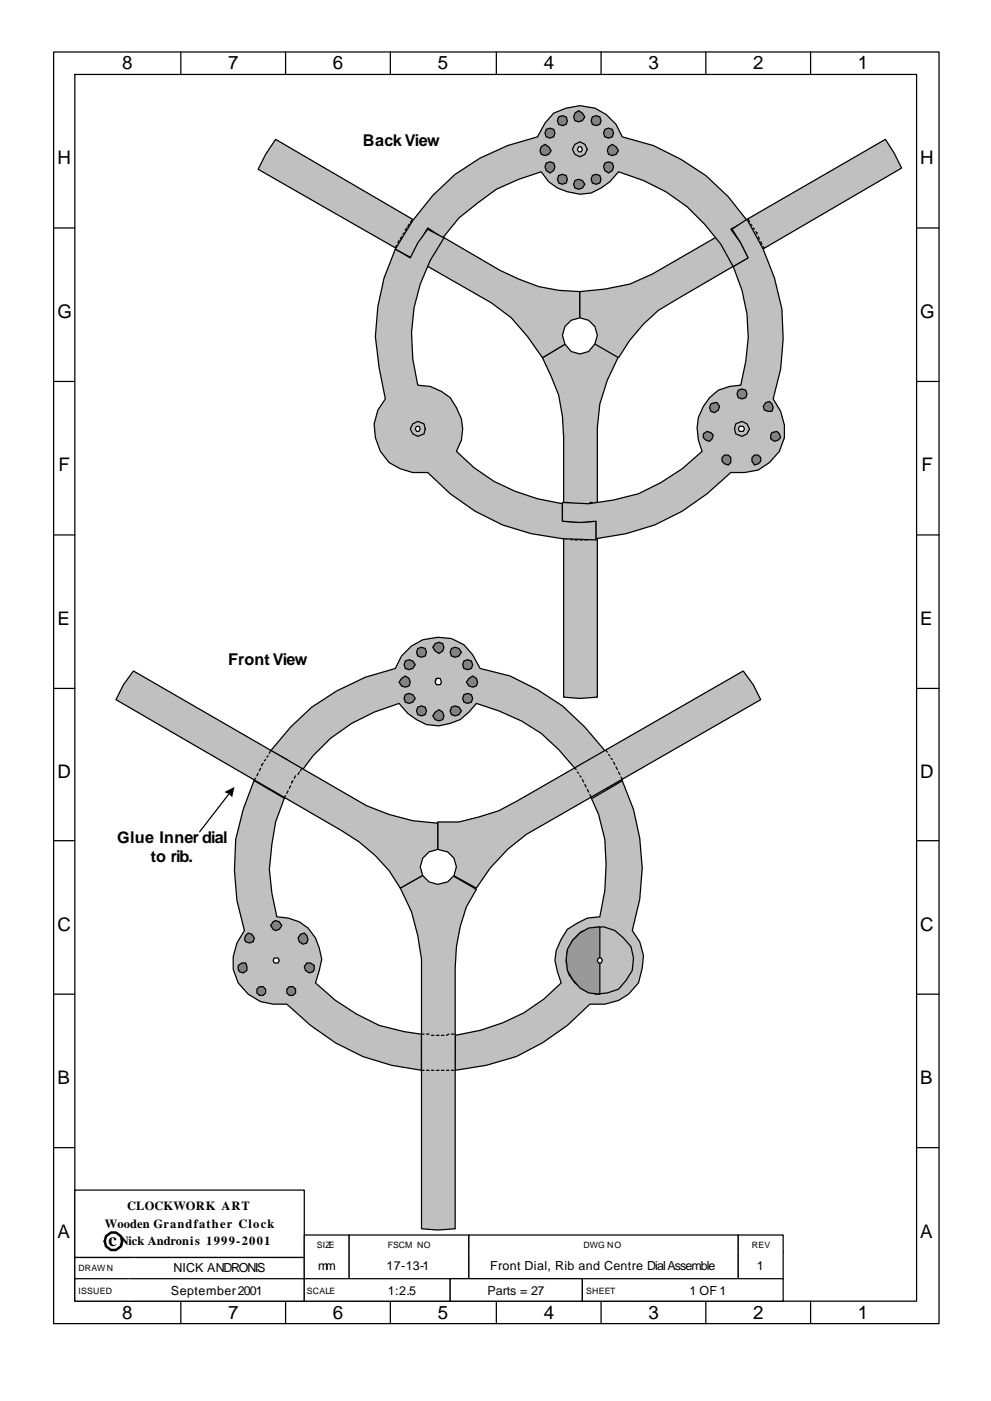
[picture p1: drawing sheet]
<svg xmlns="http://www.w3.org/2000/svg" width="210mm" height="297mm" viewBox="0 0 210 297" stroke-linecap="round" stroke-linejoin="round" font-family="sans-serif">
<path d="M61.6 154.2l4.5-4.3 5.3-3.4 6.1-2.9 6.4-1.9a9.6 9.6 0 0 1 14.5-5l1.9 2.1 1.6 2.9 6.3 1.6 5.8 2.9 5.3 3.5 4.8 4.5 4.5 5.3 3.4 6-3.1 1.9-3.8-6.4-3.1 1.9-3.5-4-3.7-3.4-4.2-2.7-4.8-2.1-4.7-1.6-1.6 1.9-1.9 1.6-2.1 .8-2.4 .5-2.6-.3-2.1-1-1.9-1.3-1.8-2.2a35.6 35.6 0 0 0-24.1 20.1l-3.5-1.8 1.6-3.2 2.2-3.2-3.5-1.8z" fill-rule="evenodd" fill="#c0c0c0" stroke="#000" stroke-width=".26"/>
<path d="M92.6 143.8h.5l.3 .6-.3 .5h-.5l-.3-.5z" fill-rule="evenodd" fill="#969696" stroke="#000" stroke-width=".26"/>
<path d="M128.3 159.2l-3.2 2.1M60.9 161l3.1 2.2" fill="none" stroke="#000" stroke-width=".26"/>
<g fill="#808080" stroke="#000" stroke-width=".26">
<path d="M92.3 136.4l.8-.2 .8 .2 .3 .8-.3 .8-.8 .6-.8-.6-.5-.8z" fill-rule="evenodd"/>
<path d="M95.8 137.5l.8-.3 .8 .3 .5 .8-.5 .8-.8 .2-.8-.2-.3-.8z" fill-rule="evenodd"/>
<path d="M95.8 149.9l.8-.2 .8 .2 .5 .8-.5 .8-.8 .3-.8-.3-.3-.8z" fill-rule="evenodd"/>
<path d="M92.3 151l.8-.5 .8 .5 .3 .8-.3 .8-.8 .2-.8-.2-.5-.8z" fill-rule="evenodd"/>
<path d="M86 147.3l.8-.3 .8 .3 .5 .8-.5 .8-.8 .2-.8-.2-.3-.8z" fill-rule="evenodd"/>
<circle cx="99.2" cy="141" r="1.09"/>
<circle cx="99.2" cy="148.1" r="1.09"/>
<circle cx="89.5" cy="150.8" r="1.09"/>
</g>
<path d="M92.6 143.8h.8l.3 .8-.3 .6h-.8l-.3-.6z" fill-rule="evenodd" fill="#fff" stroke="#000" stroke-width=".26"/>
<g fill="#808080" stroke="#000" stroke-width=".26">
<path d="M86 140.1l.8-.2 .8 .2 .5 .8-.5 .8-.8 .3-.8-.3-.3-.8z" fill-rule="evenodd"/>
<path d="M85.2 143.8l.8-.5 .8 .5 .2 .8-.2 .8-.8 .3-.8-.3-.5-.8z" fill-rule="evenodd"/>
<path d="M99.5 143.8l.8-.5 .8 .5 .2 .8-.2 .8-.8 .3-.8-.3-.5-.8z" fill-rule="evenodd"/>
<circle cx="89.5" cy="138.3" r="1.09"/>
</g>
<g fill="#c0c0c0" stroke="#000" stroke-width=".26">
<path d="M122 163.2l3.1-1.9 2.2 2.9 1.6 3.2 3.1-1.9a43.3 43.3 0 0 1 2.1 31.8l1.6 2.4 .8 2.9-.2 2.6-.8 3.2a10.1 10.1 0 0 1-10.4 4.5l-4.7 4.5-5.3 3.7-5.6 2.9-6.3 1.9-6.6 1-7.2 .3v-4l3.7 .3 3.5-.3v-3.7a38.7 38.7 0 0 0 18.8-7.7l3.7-3.4-.8-2.4-.6-2.4 .3-2.1 1.1-2.4 1.3-2.1 2.1-1.3 2.1-1.1 2.7-.2 1-5.6 .3-5.5a32 32 0 0 0-6.6-20.1z" fill-rule="evenodd"/>
<path d="M121.4 199.4l1.9-1.8 2.4-.8 2.4-.3 2.3 .8 1.9 1.6 1.6 1.8 .5 2.4-.3 2.7-1.3 2.1-1.6 1.8-2.3 .8-2.4 .3a7.3 7.3 0 0 1-6.1-9.3z" fill-rule="evenodd"/>
</g>
<path d="M121.4 199.4l1.6-1.6 1.9-1 2.4-.3v14.3l-2.4-.3-1.9-1-1.6-1.9a7 7 0 0 1 0-8.2z" fill-rule="evenodd" fill="#969696" stroke="#000" stroke-width=".26"/>
<path d="M127 203.1h.5l.3 .5-.3 .6h-.5l-.3-.6z" fill-rule="evenodd" fill="#fff" stroke="#000" stroke-width=".26"/>
<path d="M128.9 167.4l-3.2 1.8M96.6 223.2v3.7" fill="none" stroke="#000" stroke-width=".26"/>
<path d="M57.4 159.2l3.5 1.8-2.2 3.2-1.6 3.2 3.2 1.8-1.8 5.1-.8 4.7-.6 5.3 .6 5.1 1 5a8.7 8.7 0 0 1 9 6.6l.6 2.4-1.4 5 4.3 3.7 4.5 2.9 4.7 2.4 5.3 1.3 5.3 .8 5.6-.2v3.9h-7.2v3.7a42 42 0 0 1-23.5-9.5l-5-4.5h-3a9 9 0 0 1-7.6-13l1.6-2.6-1.6-6.4-.6-6.3 .3-6.6 1.6-6.4 2.4-6.3z" fill-rule="evenodd" fill="#c0c0c0" stroke="#000" stroke-width=".26"/>
<path d="M54 165.5l3.1 1.9M89.4 219.5v3.7" fill="none" stroke="#000" stroke-width=".26"/>
<path d="M58.2 203.1h.8l.3 .5-.3 .6h-.8l-.3-.6z" fill-rule="evenodd" fill="#fff" stroke="#000" stroke-width=".26"/>
<g fill="#808080" stroke="#000" stroke-width=".26">
<path d="M63.8 198.1l.8-.3 .5 .5 .3 .8-.3 .8-.8 .3-.8-.5-.3-.8z" fill-rule="evenodd"/>
<path d="M65.1 204.2h.8l.8 .5v.8l-.3 .5-.8 .3-.8-.5-.2-.8z" fill-rule="evenodd"/>
<path d="M52.1 198.3l.6-.5 .7 .3 .6 .8-.3 .8-.8 .2-.8-.2-.2-.6z" fill-rule="evenodd"/>
<path d="M50.5 204.7l.8-.5h.8l.3 .8v.8l-.8 .5-.8-.3-.3-.5z" fill-rule="evenodd"/>
<path d="M57.9 195.4l.6-.2 .8 .2 .5 .8-.5 .8-.8 .3-.6-.3-.5-.8z" fill-rule="evenodd"/>
<circle cx="61.8" cy="210.1" r="1.01"/>
<circle cx="55.4" cy="210.1" r="1.01"/>
</g>
<path d="M84.9 188.3l8-4.5 8.2 4.8-2.1 3.7-1.4 4.2-.8 4.2-.2 4.5v55.3l-3.7 .3-3.5-.3v-57.1l-.8-5.1-1.3-5z" fill-rule="evenodd" fill="#c0c0c0" stroke="#000" stroke-width=".26"/>
<g fill="none" stroke="#000" stroke-width=".26">
<path d="M89.4 219.3h.6M90.5 219.3h.5M91.5 219.5h.6M92.6 219.5h.5M93.7 219.5h.5M95.2 219.3l-.5 .2M95.8 219.3h.5M89.4 226.9h.6M90.5 226.9h.5M91.5 226.9h.6M92.6 226.9h.5M93.7 226.9h.5"/>
<path d="M94.7 226.9h.5M95.8 226.9h.5"/>
</g>
<path d="M92.9 174.3h4.5l4.2-1.1 4.2-1.3 4-2.1 47.9-27.5 2.1 2.9 1.6 3.1-49.7 28.6-4 3.2-3.7 4-2.9 4.2-8.2-4.5z" fill-rule="evenodd" fill="#c0c0c0" stroke="#000" stroke-width=".26"/>
<g fill="none" stroke="#000" stroke-width=".26">
<path d="M128.6 159.2l.3 .3M129.1 160l.3 .2M122 162.9l.2 .3M122.5 163.7l.3 .3M123 164.5l.3 .2M123.6 165.3l.2 .5M124.1 166.3l.3 .6M124.6 167.4l.3 .5M125.1 168.5l.3 .5M129.6 160.8l.3 .2M130.2 161.6l.2 .5M130.7 162.6l.3 .6"/>
<path d="M131.2 163.7l.3 .5M131.8 164.7l.2 .6"/>
</g>
<path d="M28.3 142.3l49.5 28.5 4.7 1.9 5.1 1.3 5.3 .5v9.3l-8 4.5a31.8 31.8 0 0 0-12.4-12.2l-47.9-27.8 1.6-3.1z" fill-rule="evenodd" fill="#c0c0c0" stroke="#000" stroke-width=".26"/>
<g fill="none" stroke="#000" stroke-width=".26">
<path d="M57.4 159.2l-.3 .5M54.2 165l-.2 .3M54.8 164l-.3 .5M55.3 162.9l-.3 .5M55.8 161.8l-.2 .3v.3M56.4 161l-.3 .3M56.9 160.2l-.3 .3M60.6 168.7l-.3 .3M61.1 167.7l-.2 .5M61.6 166.6l-.2 .5M62.2 165.5l-.3 .3v.3M62.7 164.5l-.3 .5"/>
<path d="M63.5 163.7l-.3 .5M64 162.9l-.2 .5"/>
</g>
<path d="M194.5 243.3h4.7z" fill="#fff"/>
<g fill="none" stroke="#000" stroke-width=".26">
<path d="M11.4 11h187.8v269.6h-187.8zM15.9 15.8h178.6v260.1h-178.6zM38.4 11v4.8M60.6 11v4.8M82.8 11v4.8M105.3 11v4.8M127.5 11v4.8M149.8 11v4.8M172 11v4.8M11.4 48.3h4.5M194.5 48.3h4.7M11.4 80.9h4.5"/>
<path d="M194.5 80.9h4.7M11.4 113.4h4.5M194.5 113.4h4.7M11.4 146h4.5M194.5 146h4.7M11.4 178.2h4.5M48.7 168.2l-6.4 8.2M194.5 178.2h4.7M11.4 210.8h4.5M194.5 210.8h4.7M11.4 243.3h4.5M194.5 243.3h4.7"/>
<path d="M38.4 275.9v4.7M60.6 275.9v4.7M82.8 275.9v4.7M105.3 275.9v4.7M127.5 275.9v4.7M149.8 275.9v4.7M172 275.9v4.7"/>
</g>
<path d="M47.6 167.9l2.1-1-.5 2.3v-.2l-.8-.8z" fill-rule="evenodd" fill="#000"/>
<path d="M89.7 181.9a3.9 3.9 0 0 1 4.3-1.7 3.9 3.9 0 0 1 2.8 3.6l-.5 1.8a3.9 3.9 0 0 1-4.3 1.8 3.9 3.9 0 0 1-2.8-3.6z" fill-rule="evenodd" fill="#fff" stroke="#000" stroke-width=".26"/>
<path d="M115.1 75.8l7.9-4.7 8.2 4.5-2.3 5-1.6 5-.6 5.1v57.1l-3.7 .3-3.4-.3v-55l-.3-4.5-.8-4.5-1.6-4z" fill-rule="evenodd" fill="#c0c0c0" stroke="#000" stroke-width=".26"/>
<g fill="none" stroke="#000" stroke-width=".26">
<path d="M119.9 106.5h.5M119.9 114.2h.5M120.9 106.5l.5 .3M120.9 114.2l.5 .3M122 106.8h.5M122 114.5h.5M123 106.8h.6M123 114.5h.6M124.1 106.8h.5M124.1 114.5h.5M125.1 106.5h.6M125.1 114.2h.6"/>
<path d="M126.2 106.5h.5M126.2 114.2h.5"/>
</g>
<path d="M58.5 29.5l47.6 27.8 4 1.9 4.2 1.6 4.2 .8 4.5 .2v9.3l-7.9 4.7-3.2-4.5-3.4-3.9-4.3-3.2-49.4-28.3 1.6-3.2z" fill-rule="evenodd" fill="#c0c0c0" stroke="#000" stroke-width=".26"/>
<g fill="none" stroke="#000" stroke-width=".26">
<path d="M84.1 52l-.2 .6M84.7 51l-.3 .5M85.2 50.2l-.3 .5M85.7 49.4l-.2 .3M86.3 48.3l-.3 .6M86.8 47.5l-.3 .6M87.3 46.7l-.3 .6M90.8 56l-.3 .5M91.3 54.9l-.3 .6M91.8 53.9l-.3 .5M92.3 52.8l-.2 .3v.3M92.9 51.8l-.3 .5"/>
<path d="M93.7 51l-.3 .5M94.2 50.2l-.3 .2"/>
</g>
<path d="M123 61.8l5.3-.5 5.3-1.1 4.8-2.1 49.5-28.6 1.8 3 1.6 3.1-51.6 30.2-3.2 2.9-2.9 3.4-2.4 3.7-8.2-4.7z" fill-rule="evenodd" fill="#c0c0c0" stroke="#000" stroke-width=".26"/>
<g fill="none" stroke="#000" stroke-width=".26">
<path d="M152.1 50.2l.3 .5M152.7 51.2l.2 .3M153.2 52l.3 .3M153.7 52.8l.3 .3v.3M154.3 53.9l.2 .5M154.8 54.9l.2 .6M155.3 56l.3 .3M158.7 46.5l.3 .5M159.3 47.5l.2 .3M159.8 48.3l.3 .3M160.3 49.1l.3 .3v.3M160.9 50.2l.2 .5"/>
<path d="M161.4 51.2l.3 .6M161.9 52.3l.3 .3"/>
</g>
<path d="M119.9 69.2a3.7 3.7 0 0 1 5-1.3 3.7 3.7 0 0 1 1.3 5l-1.3 1.6-1.9 .6a4 4 0 0 1-3.1-5.9z" fill-rule="evenodd" fill="#fff" stroke="#000" stroke-width=".26"/>
<path d="M91.8 41.5a41.2 41.2 0 0 1 22.2-12.5l1.6-2.9 1.9-2.1 2.6-1.1a9.3 9.3 0 0 1 11.9 6.1l6.6 1.9 5.9 2.9 5.3 3.4 4.7 4.5 4 5-3.5 1.9 2.2 2.9 1.5 3.2-3.1 1.8a36.8 36.8 0 0 0-24.4-20.1l-1.8 2.1-1.9 1.4-2.1 1a11 11 0 0 1-9-2.4l-1.6-2.1-4.7 1.6-4.8 2.1-7.9 6.1-3.5 4.2-3.1-2.1-1.9 3.2-1.6 3.2-3.4-1.9 3.7-6.1z" fill-rule="evenodd" fill="#c0c0c0" stroke="#000" stroke-width=".26"/>
<path d="M122.8 31.1h.5l.3 .6-.3 .5h-.5l-.3-.5z" fill-rule="evenodd" fill="#fff" stroke="#000" stroke-width=".26"/>
<g fill="#808080" stroke="#000" stroke-width=".26">
<path d="M122 24l.8-.5 .8 .5 .5 .8-.5 .8-.8 .2-.8-.2-.3-.8z" fill-rule="evenodd"/>
<path d="M115.9 34.6l.8-.3 .8 .3 .2 .8-.2 .8-.8 .5-.8-.5-.3-.8z" fill-rule="evenodd"/>
<path d="M122 38.3l.8-.3 .8 .3 .5 .8-.5 .8-.8 .2-.8-.2-.3-.8z" fill-rule="evenodd"/>
<path d="M128.3 34.6l.8-.3 .8 .3 .3 .8-.3 .8-.8 .5-.8-.5-.2-.8z" fill-rule="evenodd"/>
<circle cx="119.3" cy="25.6" r="1.09"/>
<circle cx="116.7" cy="28.2" r="1.09"/>
<circle cx="119.3" cy="38" r="1.09"/>
<circle cx="126.4" cy="38" r="1.09"/>
</g>
<path d="M122 30.6l1-.5 1.1 .5 .5 1.1-.5 1-1.1 .5-1-.5-.6-1z" fill="none" stroke="#000" stroke-width=".26"/>
<g fill="#808080" stroke="#000" stroke-width=".26">
<path d="M129.1 31.1l.8-.5 .8 .5 .5 .8-.5 .8-.8 .3-.8-.3-.2-.8z" fill-rule="evenodd"/>
<path d="M114.8 31.1l.8-.5 .8 .5 .5 .8-.5 .8-.8 .3-.8-.3-.2-.8z" fill-rule="evenodd"/>
<circle cx="126.4" cy="25.6" r="1.09"/>
<circle cx="129.1" cy="28.2" r="1.09"/>
</g>
<path d="M83.9 52.8l3.1 1.9 1.6-3.2 2.2-2.9 3.4 1.8a36.2 36.2 0 0 0-5.6 31.3l2.7 .2 2.4 1.1 1.8 1.3 1.3 2.1a8.8 8.8 0 0 1 0 9.3 34.3 34.3 0 0 0 17.2 10l5.3 1.1v3.7l3.7 .3 3.5-.3v4a47 47 0 0 1-25.7-6.1l-5.3-3.7-4.7-4.5a9.5 9.5 0 0 1-10.1-4.6 9.5 9.5 0 0 1 1.1-11l-1.4-6.6-.8-6.7 .6-6.3 1.3-6.1z" fill-rule="evenodd" fill="#c0c0c0" stroke="#000" stroke-width=".26"/>
<path d="M88.4 90.4h.5l.3 .5-.3 .6h-.5l-.3-.6z" fill-rule="evenodd" fill="#fff" stroke="#000" stroke-width=".26"/>
<path d="M155.3 48.6l3.2-2.1 3.4 6.3 2.4 6.1 1.6 6.6 .3 6.4-.6 6.3-1.6 6.4a10 10 0 0 1 1.4 11.1l-2.2 2.4-2.3 1.6-2.9 .5h-3a44.8 44.8 0 0 1-28.5 14v-3.7l-3.5 .3-3.7-.3v-4l5.6 .3 5.3-.8 5.3-1.3 4.7-2.4 4.5-2.9 4.3-3.7a10 10 0 0 1 3.4-13l2.4-.8 2.4-.2a35.5 35.5 0 0 0 .2-20.1l-1.8-5.1 3.1-1.8-1.5-3.2z" fill-rule="evenodd" fill="#c0c0c0" stroke="#000" stroke-width=".26"/>
<path d="M156.9 90.4h.8l.3 .5-.3 .6h-.8l-.3-.6z" fill-rule="evenodd" fill="#fff" stroke="#000" stroke-width=".26"/>
<g fill="#808080" stroke="#000" stroke-width=".26">
<path d="M150.8 85.6l1.3-.2 .6 .8-.3 .8-.8 .5-.8-.3-.3-.8z" fill-rule="evenodd"/>
<path d="M149.2 92l.8-.5 .8 .2 .5 .6-.2 .7-.6 .6-.7-.3-.6-.5z" fill-rule="evenodd"/>
<path d="M153.2 97l.5-.5h.8l.5 .5v1.1l-.5 .5-.8-.3-.5-.5z" fill-rule="evenodd"/>
<path d="M162.5 85.4l.7-.3 .6 .5 .2 .8-.2 .8h-.8l-.8-.2-.3-.8z" fill-rule="evenodd"/>
<path d="M163.8 91.7l1-.2 .6 .5 .2 .8-.5 .5-.8 .3-.8-.6v-.7z" fill-rule="evenodd"/>
<path d="M159.5 97l.6-.5h.8l.5 .5v.8l-.5 .5-.8 .3-.6-.8z" fill-rule="evenodd"/>
<circle cx="157.5" cy="83.5" r="1.09"/>
</g>
<path d="M87.6 89.9l1-.6 1.4 .6 .2 1-.2 1.1-1.4 .5-1-.5-.6-1.1zM156.1 89.9l1.3-.6 1.1 .6 .5 1-.5 1.1-1.1 .5-1.3-.5-.3-1.1z" fill="none" stroke="#000" stroke-width=".26"/>
<path d="M15.9 252.3h48.7v14.3h-48.7z" fill-rule="evenodd" fill="#fff" stroke="#000" stroke-width=".26"/>
<path d="M64.6 261.8h9.5v3.8h-9.5z" fill-rule="evenodd" fill="#fff"/>
<path d="M64.6 265.6v-3.8h9.5v3.8" fill="none" stroke="#000" stroke-width=".26"/>
<path d="M74.1 261.8h25.4v3.8h-25.4z" fill-rule="evenodd" fill="#fff"/>
<path d="M74.1 265.6v-3.8h25.4v3.8" fill="none" stroke="#000" stroke-width=".26"/>
<path d="M99.5 261.8h57.1v3.8h-57.1z" fill-rule="evenodd" fill="#fff"/>
<path d="M99.5 265.6v-3.8h57.1v3.8" fill="none" stroke="#000" stroke-width=".26"/>
<path d="M156.6 261.8h9.6v3.8h-9.6z" fill-rule="evenodd" fill="#fff"/>
<path d="M156.6 265.6v-3.8h9.6v3.8" fill="none" stroke="#000" stroke-width=".26"/>
<path d="M15.9 266.6h12.7v4.5h-12.7z" fill-rule="evenodd" fill="#fff"/>
<path d="M28.6 266.6h-12.7v4.5h12.7" fill="none" stroke="#000" stroke-width=".26"/>
<path d="M28.6 266.6h36v4.5h-36z" fill-rule="evenodd" fill="#fff"/>
<path d="M28.6 266.6h36v4.5h-36" fill="none" stroke="#000" stroke-width=".26"/>
<path d="M64.6 265.6h9.5v5.5h-9.5z" fill-rule="evenodd" fill="#fff"/>
<path d="M64.6 265.6v5.5h9.5v-5.5" fill="none" stroke="#000" stroke-width=".26"/>
<path d="M74.1 265.6h25.4v5.5h-25.4z" fill-rule="evenodd" fill="#fff"/>
<path d="M74.1 265.6v5.5h25.4v-5.5" fill="none" stroke="#000" stroke-width=".26"/>
<path d="M99.5 265.6h57.1v5.5h-57.1z" fill-rule="evenodd" fill="#fff"/>
<path d="M99.5 265.6v5.5h57.1v-5.5" fill="none" stroke="#000" stroke-width=".26"/>
<path d="M156.6 265.6h9.6v5.5h-9.6z" fill-rule="evenodd" fill="#fff"/>
<path d="M156.6 265.6v5.5h9.6v-5.5" fill="none" stroke="#000" stroke-width=".26"/>
<path d="M15.9 271.1h11.6v4.8h-11.6z" fill-rule="evenodd" fill="#fff"/>
<path d="M27.5 271.1h-11.6v4.8h11.6" fill="none" stroke="#000" stroke-width=".26"/>
<path d="M27.5 271.1h37.1v4.8h-37.1z" fill-rule="evenodd" fill="#fff"/>
<path d="M27.5 271.1h37.1v4.8h-37.1" fill="none" stroke="#000" stroke-width=".26"/>
<path d="M64.6 271.1h10.5v4.8h-10.5z" fill-rule="evenodd" fill="#fff"/>
<path d="M75.1 271.1h-10.5v4.8h10.5" fill="none" stroke="#000" stroke-width=".26"/>
<path d="M75.1 271.1h20.4v4.8h-20.4z" fill-rule="evenodd" fill="#fff"/>
<path d="M75.1 271.1h20.4v4.8h-20.4" fill="none" stroke="#000" stroke-width=".26"/>
<path d="M95.5 271.1h28.1v4.8h-28.1z" fill-rule="evenodd" fill="#fff" stroke="#000" stroke-width=".26"/>
<path d="M123.6 271.1h10.5v4.8h-10.5z" fill-rule="evenodd" fill="#fff"/>
<path d="M134.1 271.1h-10.5v4.8h10.5" fill="none" stroke="#000" stroke-width=".26"/>
<path d="M134.1 271.1h32.1v4.8h-32.1z" fill-rule="evenodd" fill="#fff"/>
<path d="M134.1 271.1h32.1v4.8h-32.1" fill="none" stroke="#000" stroke-width=".26"/>
<circle cx="24.1" cy="263.1" r="1.89" fill="none" stroke="#000" stroke-width=".53"/>
<g font-size="4">
<text x="25.9" y="14.7">8</text>
<text x="48.4" y="14.7">7</text>
<text x="70.6" y="14.7">6</text>
<text x="92.9" y="14.7">5</text>
<text x="115.4" y="14.7">4</text>
<text x="137.6" y="14.7">3</text>
<text x="159.8" y="14.7">2</text>
<text x="182" y="14.7">1</text>
<text x="12.2" y="34.8">H</text>
<text x="195.3" y="34.8">H</text>
<text x="12.2" y="67.4">G</text>
<text x="195.3" y="67.4">G</text>
<text x="12.4" y="99.9">F</text>
<text x="195.5" y="99.9">F</text>
<text x="12.2" y="132.5">E</text>
<text x="195.3" y="132.5">E</text>
<text x="12.2" y="165">D</text>
<text x="195.3" y="165">D</text>
<text x="12.2" y="197.3">C</text>
<text x="195.3" y="197.3">C</text>
<text x="12.2" y="229.8">B</text>
<text x="195.3" y="229.8">B</text>
<text x="12.2" y="262.4">A</text>
<text x="195.3" y="262.4">A</text>
<text x="23" y="264.2">c</text>
<text x="25.9" y="279.6">8</text>
<text x="48.4" y="279.6">7</text>
<text x="70.6" y="279.6">6</text>
<text x="92.9" y="279.6">5</text>
<text x="115.4" y="279.6">4</text>
<text x="137.6" y="279.6">3</text>
<text x="159.8" y="279.6">2</text>
<text x="182" y="279.6">1</text>
</g>
<g font-size="3.4">
<text x="77" y="30.9">Back View</text>
<text x="48.4" y="140.9">Front View</text>
<text x="24.9" y="178.8">Glue Inner dial</text>
<text x="32" y="182.7">to rib.</text>
</g>
<g font-size="2.6">
<text x="27" y="256.6">CLOCKWORK ART</text>
<text x="22.2" y="260.3">Wooden Grandfather Clock</text>
<text x="25.4" y="264">Nick Andronis 1999-2001</text>
<text x="36.8" y="269.8">NICK ANDRONIS</text>
<text x="67.5" y="269.3">mm</text>
<text x="82" y="269.3">17-13-1</text>
<text x="104" y="269.3">Front Dial, Rib and Centre Dial Assemble</text>
<text x="160.6" y="269.3">1</text>
<text x="36.2" y="274.5">September 2001</text>
<text x="82.3" y="274.5">1:2.5</text>
<text x="103.5" y="274.5">Parts = 27</text>
<text x="146.3" y="274.5">1 OF 1</text>
</g>
<g font-size="1.9">
<text x="16.7" y="269.5">DRAWN</text>
<text x="67.2" y="264.5">SIZE</text>
<text x="82.3" y="264.5">FSCM NO</text>
<text x="123.8" y="264.5">DWG NO</text>
<text x="159.5" y="264.5">REV</text>
<text x="16.7" y="274.3">ISSUED</text>
<text x="65.1" y="274.3">SCALE</text>
<text x="124.4" y="274.3">SHEET</text>
</g>
</svg>
